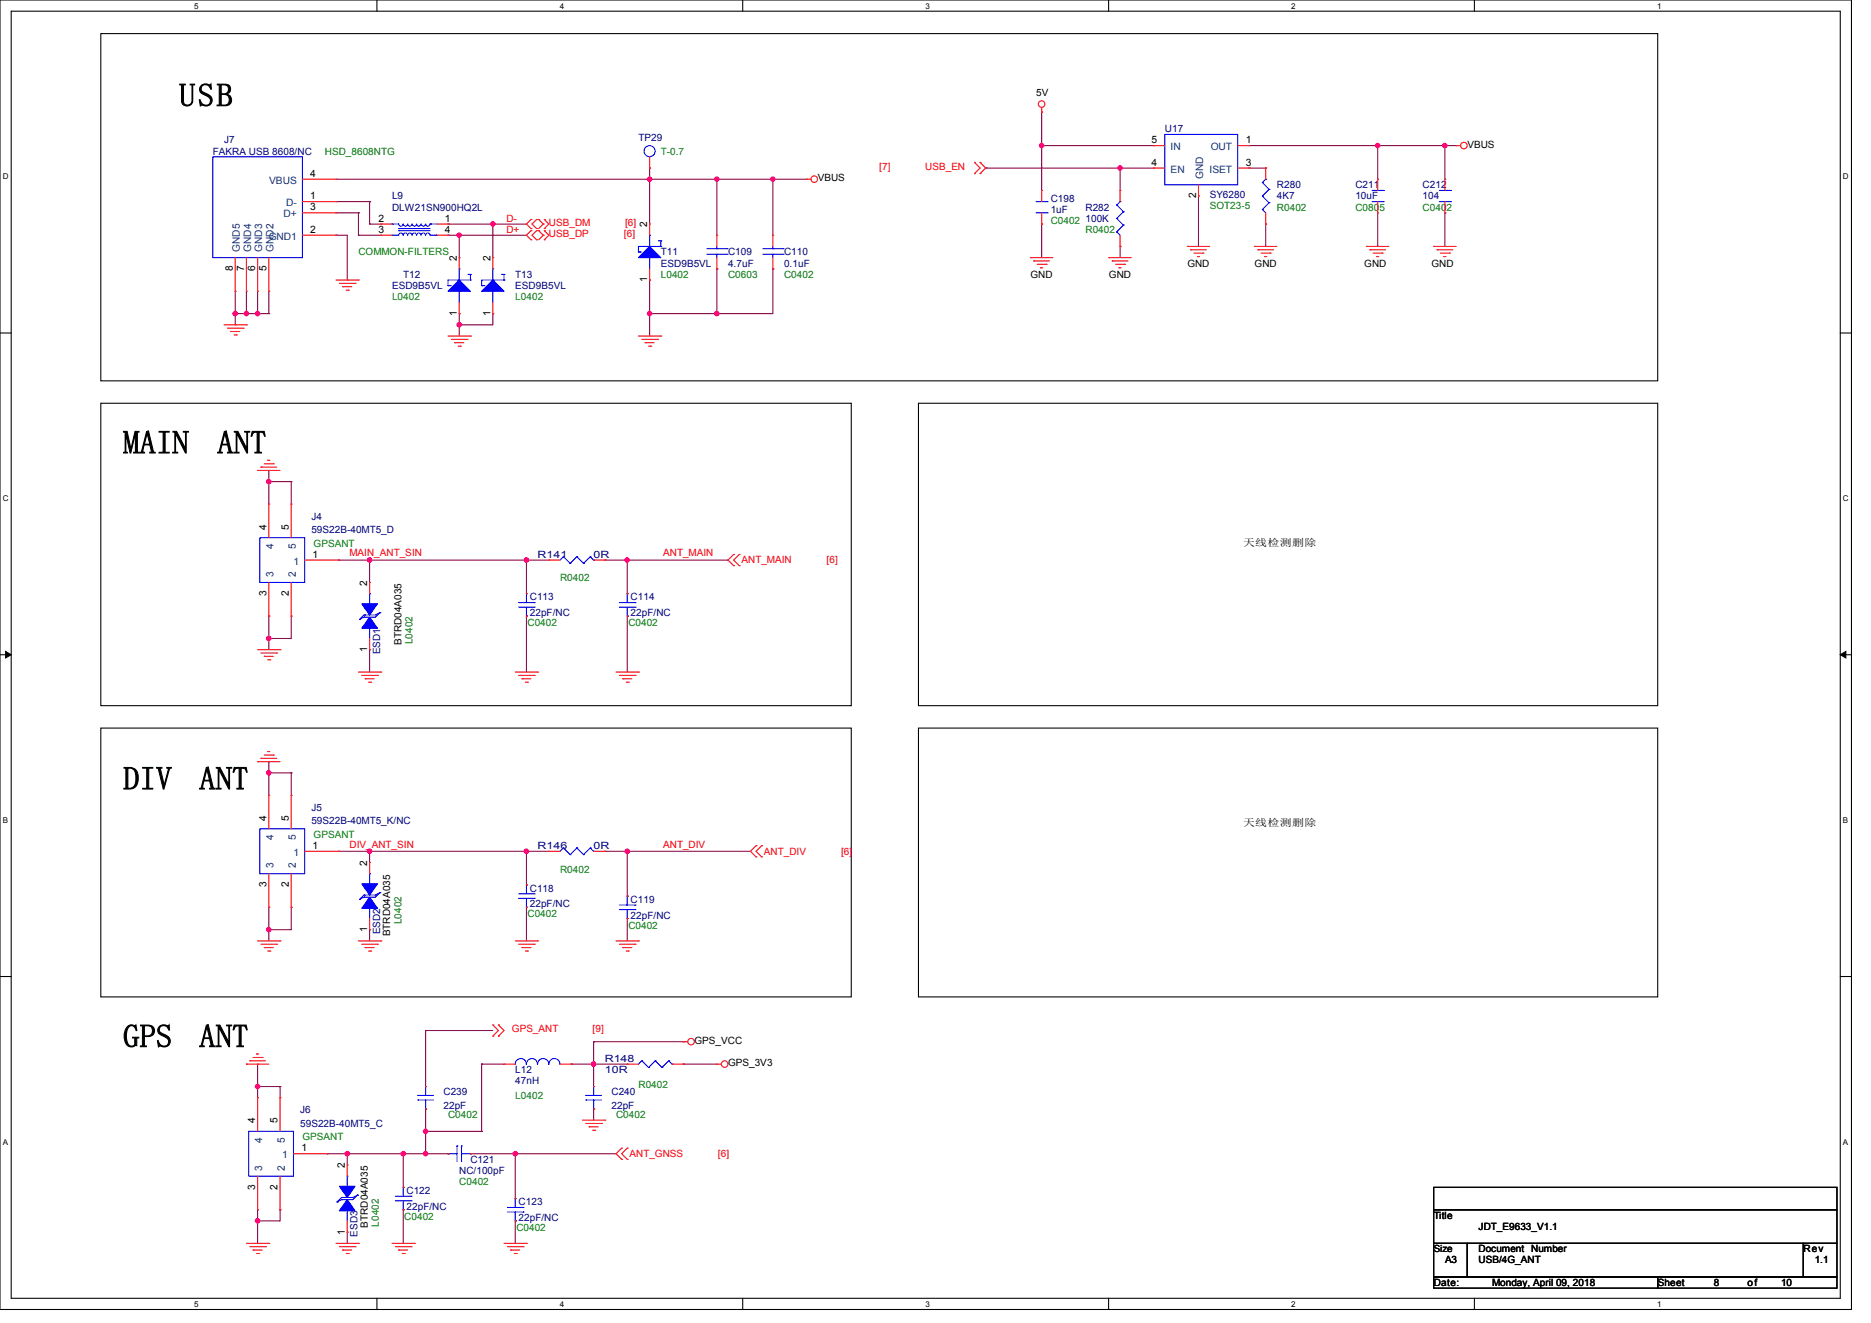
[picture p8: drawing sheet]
<svg xmlns="http://www.w3.org/2000/svg" width="297mm" height="210mm" viewBox="0 0 297 210" stroke-linecap="round" stroke-linejoin="round" font-family="sans-serif">
<path d="M0 0h293.9v207.9h-293.9zM1.8 1.8h290.3v204.3h-290.3z" fill="none" stroke="#000" stroke-width=".17"/>
<g fill="#fff">
<path d="M30.8 .2h.7v1.4h-.7z"/>
<path d="M30.8 206.3h.7v1.4h-.7z"/>
</g>
<path d="M59.8 0v1.8M59.8 206.1v1.8" fill="none" stroke="#000" stroke-width=".17"/>
<g fill="#fff">
<path d="M88.9 .2h.7v1.4h-.7z"/>
<path d="M88.9 206.3h.7v1.4h-.7z"/>
</g>
<path d="M117.9 0v1.8M117.9 206.1v1.8" fill="none" stroke="#000" stroke-width=".17"/>
<g fill="#fff">
<path d="M146.9 .2h.7v1.4h-.7z"/>
<path d="M146.9 206.3h.7v1.4h-.7z"/>
</g>
<path d="M176 0v1.8M176 206.1v1.8" fill="none" stroke="#000" stroke-width=".17"/>
<g fill="#fff">
<path d="M205 .2h.7v1.4h-.7z"/>
<path d="M205 206.3h.7v1.4h-.7z"/>
</g>
<path d="M234 0v1.8M234 206.1v1.8" fill="none" stroke="#000" stroke-width=".17"/>
<g fill="#fff">
<path d="M263.1 .2h.7v1.4h-.7z"/>
<path d="M263.1 206.3h.7v1.4h-.7z"/>
<path d="M.4 27.3h1v1.4h-1z"/>
<path d="M292.6 27.3h.9v1.4h-.9z"/>
<path d="M.4 78.4h1v1.4h-1z"/>
<path d="M292.6 78.4h.9v1.4h-.9z"/>
</g>
<path d="M0 52.9h1.8M292.1 52.9h1.8" fill="none" stroke="#000" stroke-width=".17"/>
<g fill="#fff">
<path d="M.4 129.5h.9v1.4h-.9z"/>
<path d="M292.6 129.5h.8v1.4h-.8z"/>
</g>
<path d="M0 103.9h1.8M292.1 103.9h1.8" fill="none" stroke="#000" stroke-width=".17"/>
<path d="M.9 103.4l.9 .5-.9 .5zM292.1 103.9l.9-.5v1z" fill="#000" stroke="#000" stroke-width=".16"/>
<g fill="#fff">
<path d="M.4 180.5h.9v1.4h-.9z"/>
<path d="M292.5 180.5h.9v1.4h-.9z"/>
</g>
<g fill="none" stroke="#000" stroke-width=".17">
<path d="M16 5.3h247.1v55.2h-247.1zM16 64h119.1v48h-119.1zM145.8 64h117.3v48h-117.3zM16 115.6h119.1v42.6h-119.1zM145.8 115.6h117.3v42.6h-117.3zM0 155h1.8M292.1 155h1.8M227.6 188.5h64v3.5h-64zM227.6 192h64v5.4h-64zM227.6 197.4h5.3v5.3h-5.3zM232.9 197.4h53.4v5.3h-53.4zM286.3 197.4h5.3v5.3h-5.3z"/>
<path d="M227.6 202.7h35.5v1.8h-35.5zM263.1 202.7h28.5v1.8h-28.5z"/>
</g>
<g fill="none" stroke="#800040" stroke-width=".17">
<path d="M165.4 17.8h.1M165.4 17.8v12.4M53.3 37.3h.1M53.3 37.3h1.8v7.1M53.3 28.4h74.7M53.3 32h5.4M53.3 33.8h3.6M56.9 37.3h.1M56.9 33.8h.1M56.9 37.3h3.6M56.9 33.8v3.5M58.7 32h.1"/>
<path d="M58.7 35.6h.1M58.7 35.6h1.8M58.7 32v3.6M71.1 35.6h.1M71.1 37.3h.1M71.1 37.3h12.5M71.1 35.6h12.5M72.9 37.3h.1M72.9 37.3v3.6M78.2 35.6h.1M78.2 35.6v5.3M103.1 28.4h.1"/>
<path d="M103.1 26.7h.1M103.1 26.7v8.9M113.8 28.4h.1M113.8 28.4v8.9M122.7 28.4h.1M122.7 28.4v8.9M156.5 26.7h.1M156.5 26.7h26.6M165.4 35.6h.1M165.4 23.1h.1M165.4 35.6v5.3M165.4 23.1h17.7"/>
<path d="M177.8 39.1h.1M177.8 26.7h.1M177.8 26.7v3.5M177.8 39.1v1.8M183.1 23.1h.1M190.2 31.1h.1M190.2 31.1v8M198.2 26.7h2.7M198.2 23.1h32.9M200.9 35.6h.1M200.9 26.7h.1M200.9 35.6v3.5"/>
<path d="M218.7 39.1h.1M218.7 23.1h.1M218.7 23.1v5.3M218.7 33.8v5.3M229.4 33.8h.1M229.4 23.1h.1M229.4 23.1v5.3M229.4 33.8v5.3M231.1 23.1h.1M37.3 49.8h.1M37.3 51.6h.1M37.3 49.8h5.4"/>
<path d="M37.3 46.2v5.4M39.1 49.8h.1M39.1 46.2v3.6M40.9 49.8h.1M40.9 46.2v3.6M42.7 49.8h.1M42.7 46.2v3.6M55.1 44.4h.1M72.9 49.8h.1M72.9 51.6h.1M72.9 49.8v3.5M78.2 49.8h.1"/>
<path d="M78.2 49.8v1.8h-5.3M103.1 44.4h.1M103.1 49.8h.1M103.1 44.4v8.9M113.8 42.7h.1M113.8 49.8h.1M113.8 42.7v7.1M122.7 42.7h.1M122.7 42.7v7.1h-19.6M42.7 74.7h.1M42.7 76.5h.1M42.7 74.7v5.3"/>
<path d="M42.7 76.5h3.5M46.2 76.5h.1M46.2 76.5v3.5M42.7 97.8h.1M42.7 97.8v5.3M46.2 97.8h.1M46.2 97.8v3.5h-3.5M53.7 88.9h.1M53.7 88.9h33.4M58.7 88.9h.1M58.7 88.9v3.6M83.6 97.8h.1"/>
<path d="M83.6 88.9h.1M83.6 88.9v5.3M83.6 97.8v8.9M96 88.9h.1M96 88.9h19.6M99.6 88.9h.1M99.6 97.8h.1M99.6 88.9v5.3M99.6 97.8v8.9M42.7 101.3h.1M58.7 103.1h.1M58.7 103.1v3.6"/>
<path d="M42.7 122.7h.1M42.7 120.9h.1M42.7 120.9v5.3M42.7 122.7h3.5M46.2 122.7h.1M46.2 122.7v3.5M53.7 135.1h.1M53.7 135.1h33.4M58.7 135.1h.1M58.7 135.1v1.8M83.6 135.1h.1M83.6 135.1v5.4"/>
<path d="M96 135.1h.1M96 135.1h23.1M99.6 135.1h.1M99.6 135.1v7.1M42.7 144h.1M42.7 147.6h.1M42.7 144v5.4M46.2 144h.1M46.2 144v3.6h-3.5M58.7 147.6h.1M58.7 147.6v1.8M83.6 144h.1"/>
<path d="M83.6 144v5.4M99.6 145.8h.1M99.6 145.8v3.6M40.9 172.5h.1M40.9 168.9h.1M40.9 168.9v5.3M40.9 172.5h3.5M44.4 172.5h.1M44.4 172.5v1.7M67.6 179.6h.1M67.6 163.6h.1M67.6 163.6v8.9"/>
<path d="M67.6 176v7.1M67.6 179.6h8.9M67.6 163.6h10.6M76.5 179.6h.1M76.5 168.9h.1M76.5 168.9h3.5M76.5 168.9v10.7M90.7 168.9h.1M90.7 168.9h8.9M94.2 176h.1M94.2 168.9h.1M94.2 165.4h.1"/>
<path d="M94.2 165.4v7.1M94.2 176v1.8M94.2 165.4h14.3M108.5 168.9h.1M108.5 165.4h.1M108.5 168.9h5.3M40.9 192h.1M40.9 193.8h.1M40.9 192v5.4M44.4 192h.1M44.4 192v1.8h-3.5M51.9 183.1h.1"/>
<path d="M51.9 183.1h19.2M55.1 183.1h.1M55.1 195.6h.1M55.1 183.1v1.8M55.1 195.6v1.8M64 183.1h.1M64 192h.1M64 183.1v5.4M64 192v5.4M67.6 183.1h.1M71.1 183.1h.1M74.7 183.1h.1"/>
<path d="M74.7 183.1h23.1M81.8 193.8h.1M81.8 183.1h.1M81.8 183.1v7.1M81.8 193.8v3.6"/>
</g>
<g fill="#f0f" stroke="#f0f" stroke-width=".17">
<circle cx="78.2" cy="35.5" r=".35"/>
<circle cx="113.8" cy="28.4" r=".35"/>
<circle cx="99.6" cy="88.9" r=".35"/>
<circle cx="42.7" cy="147.6" r=".35"/>
<circle cx="42.7" cy="122.7" r=".35"/>
<circle cx="42.7" cy="101.3" r=".35"/>
<circle cx="83.6" cy="135.1" r=".35"/>
<circle cx="58.7" cy="135.1" r=".35"/>
<circle cx="42.7" cy="76.4" r=".35"/>
<circle cx="83.6" cy="88.9" r=".35"/>
<circle cx="58.7" cy="88.9" r=".35"/>
<circle cx="99.6" cy="135.1" r=".35"/>
<circle cx="40.9" cy="193.8" r=".35"/>
<circle cx="40.9" cy="172.5" r=".35"/>
<circle cx="64" cy="183.1" r=".35"/>
<circle cx="55.1" cy="183.1" r=".35"/>
<circle cx="81.8" cy="183.1" r=".35"/>
<circle cx="94.2" cy="168.9" r=".35"/>
<circle cx="72.9" cy="37.3" r=".35"/>
<circle cx="72.9" cy="51.6" r=".35"/>
<circle cx="113.8" cy="49.8" r=".35"/>
<circle cx="103.1" cy="49.8" r=".35"/>
<circle cx="218.7" cy="23.1" r=".35"/>
<circle cx="229.4" cy="23.1" r=".35"/>
<circle cx="177.8" cy="26.7" r=".35"/>
<circle cx="39.1" cy="49.8" r=".35"/>
<circle cx="37.3" cy="49.8" r=".35"/>
<circle cx="165.3" cy="23.1" r=".35"/>
<circle cx="103.1" cy="28.4" r=".35"/>
<circle cx="40.9" cy="49.8" r=".35"/>
<circle cx="122.7" cy="28.4" r=".35"/>
<circle cx="67.6" cy="179.6" r=".35"/>
<circle cx="67.6" cy="183.1" r=".35"/>
</g>
<g fill="none" stroke="#f00" stroke-width=".17">
<path d="M165.4 17.8h.1M165.4 17.1v.7M48 28.4h5.3M48 37.3h5.3M48 32h5.3M48 33.8h5.3M53.3 32h.1M53.3 37.3h.1M53.3 33.8h.1M53.3 28.4h.1M60.5 35.6h.1M60.5 37.3h.1"/>
<path d="M60.5 37.3h1.7M60.5 35.6h1.7M69.3 37.3h1.8M69.3 35.6h1.8M71.1 37.3h.1M71.1 35.6h.1M84.3 36.6h.1M84.3 38.1h.1M84.3 34.8h.1M84.3 36.3h.1M84.3 36.6l-.7 .7 .7 .8M84.3 34.8l-.7 .8 .7 .7"/>
<path d="M85.2 36.6h.1M85.2 38.1h.1M85.2 34.8h.1M85.2 36.3h.1M85.2 36.6l-.7 .7 .7 .8M85.2 34.8l-.7 .8 .7 .7M85.5 36.6h.1M85.5 34.8h.1M85.5 36.6l.7 .7M85.5 34.8l.7 .8M86.2 37.3h.1M86.2 35.6h.1"/>
<path d="M86.2 35.6l-.7 .7M86.2 37.3l-.7 .8M86.4 38.1h.1M86.4 36.6h.1M86.4 36.3h.1M86.4 34.8h.1M86.4 36.6l.7 .7-.7 .8M86.4 34.8l.7 .8-.7 .7M103.1 26.7h.1M103.1 35.6h.1M103.1 24.9v1.8M103.1 35.6v1.7"/>
<path d="M113.8 37.3h.1M113.8 37.3v1.8M122.7 37.3h.1M122.7 37.3v1.8M128 28.4h.1M128 28.4h.7M154.7 25.8h.1M154.7 27.6h.1M154.7 25.8l.9 .9-.9 .9M155.6 27.6h.1M155.6 25.8h.1M155.6 25.8l.9 .9-.9 .9"/>
<path d="M165.4 35.6h.1M165.4 30.2h.1M165.4 30.2v1.8M165.4 33.8v1.8M177.8 39.1h.1M177.8 30.2h.1M177.8 30.2v1.8M177.8 37.3v1.8M183.1 26.7h.1M183.1 23.1h.1M183.1 23.1h1.8M183.1 26.7h1.8"/>
<path d="M188.5 39.1h.1M188.5 39.1h3.5M189 39.6h.1M189 39.6h2.5M190.2 31.1h.1M190.2 29.3v1.8M196.5 23.1h1.7M196.5 26.7h1.7M198.2 26.7h.1M198.2 23.1h.1M199.1 39.1h.1M199.1 39.1h3.6"/>
<path d="M199.7 39.6h.1M199.7 39.6h2.5M200.9 35.6h.1M200.9 26.7h.1M200.9 26.7v1.7M200.9 33.8v1.8M216.9 39.1h.1M216.9 39.1h3.6M217.4 39.6h.1M217.4 39.6h2.5M218.7 33.8h.1M218.7 28.4h.1"/>
<path d="M218.7 28.4v1.8M218.7 32v1.8M227.6 39.1h.1M227.6 39.1h3.5M228.1 39.6h.1M228.1 39.6h2.5M229.4 33.8h.1M229.4 28.4h.1M229.4 28.4v1.8M229.4 32v1.8M231.1 23.1h.1M231.1 23.1h.8"/>
<path d="M35.6 51.6h3.5M36.1 52.1h2.5M36.6 52.6h.1M36.6 52.6h1.5M37.2 53.2h.3M37.3 46.2h.1M37.3 40.9v5.3M37.5 53.2h.1M38.6 52.1h.1M39.1 51.6h.1M39.1 46.2h.1M39.1 40.9v5.3"/>
<path d="M40.9 46.2h.1M40.9 40.9v5.3M42.7 46.2h.1M42.7 40.9v5.3M53.3 44.4h3.6M53.9 45h2.5M54.4 45.5h.1M54.4 45.5h1.4M54.9 46.1h.4M55.3 46.1h.1M56.4 45h.1M56.9 44.4h.1"/>
<path d="M71.1 53.3h3.6M71.6 53.9h2.5M72.2 54.4h.1M72.2 54.4h1.4M72.7 54.9h.4M72.9 49.8h.1M72.9 40.9h.1M72.9 40.9v1.8M72.9 48v1.8M73.1 54.9h.1M74.1 53.9h.1M74.7 53.3h.1"/>
<path d="M78.2 49.8h.1M78.2 40.9h.1M78.2 40.9v1.8M78.2 48v1.8M101.3 53.3h3.6M101.9 53.9h2.5M102.4 54.4h.1M102.4 54.4h1.4M103 54.9h.3M103.1 44.4h.1M103.1 42.7v1.7M103.3 54.9h.1"/>
<path d="M104.4 53.9h.1M104.9 53.3h.1M113.8 42.7h.1M113.8 40.9v1.8M122.7 42.7h.1M122.7 40.9v1.8M163.6 40.9h.1M163.6 40.9h3.5M164.1 41.4h.1M164.1 41.4h2.5M164.6 42h1.5M165.2 42.5h.1"/>
<path d="M165.2 42.5h.3M166.1 42h.1M176 40.9h.1M176 40.9h3.6M176.6 41.4h.1M176.6 41.4h2.4M177.1 42h1.4M177.6 42.5h.1M177.6 42.5h.4M178.5 42h.1M189.5 40.2h1.5M190.1 40.7h.1"/>
<path d="M190.1 40.7h.3M191 40.2h.1M200.2 40.2h1.4M200.7 40.7h.1M200.7 40.7h.4M201.6 40.2h.1M218 40.2h1.4M218.5 40.7h.1M218.5 40.7h.4M219.4 40.2h.1M228.6 40.2h1.5M229.2 40.7h.1"/>
<path d="M229.2 40.7h.3M230.1 40.2h.1M40.9 74.7h.1M40.9 74.7h3.5M41.4 74.1h.1M41.4 74.1h2.5M42 73.6h1.4M42.5 73.1h.1M42.5 73.1h.3M43.4 73.6h.1M42.7 97.8h.1M42.7 80h.1"/>
<path d="M42.7 80v5.3M42.7 92.5v5.3M46.2 97.8h.1M46.2 80h.1M46.2 80v5.3M46.2 92.5v5.3M48.4 88.9h5.3M53.7 88.9h.1M58.7 92.5h.1M58.7 92.5v1.7M83.6 97.8h.1M83.6 94.2h.1"/>
<path d="M87.1 88.9h.1M87.1 88.9h1.8M94.2 88.9h1.8M96 88.9h.1M99.6 97.8h.1M99.6 94.2h.1M116.5 88h.1M116.5 89.8h.1M116.5 88l-.9 .9 .9 .9M117.3 89.8h.1M117.3 88h.1M117.3 88l-.8 .9 .8 .9"/>
<path d="M40.9 103.1h3.5M41.4 103.7h2.5M42 104.2h.1M42 104.2h1.4M42 119.8h1.4M42.5 119.3h.1M42.5 104.7h.3M42.5 119.3h.3M42.8 104.7h.1M43.4 119.8h.1M43.9 103.7h.1M44.4 103.1h.1"/>
<path d="M56.9 106.7h3.6M57.4 107.2h2.5M58 107.7h.1M58 107.7h1.4M58.5 108.3h.3M58.7 103.1h.1M58.7 101.3v1.8M58.8 108.3h.1M59.9 107.2h.1M60.5 106.7h.1M81.8 106.7h3.5M82.3 107.2h2.5"/>
<path d="M82.8 107.7h.1M82.8 107.7h1.5M83.4 108.3h.3M83.7 108.3h.1M84.8 107.2h.1M85.3 106.7h.1M97.8 106.7h3.5M98.3 107.2h2.5M98.8 107.7h.1M98.8 107.7h1.5M99.4 108.3h.3M99.7 108.3h.1"/>
<path d="M100.8 107.2h.1M101.3 106.7h.1M40.9 120.9h.1M40.9 120.9h3.5M41.4 120.4h.1M41.4 120.4h2.5M42.7 126.2h.1M42.7 126.2v5.4M42.7 138.7v5.3M46.2 126.2h.1M46.2 126.2v5.4M46.2 138.7v5.3"/>
<path d="M48.4 135.1h5.3M53.7 135.1h.1M58.7 136.9h.1M58.7 136.9v1.8M87.1 135.1h.1M87.1 135.1h1.8M94.2 135.1h1.8M96 135.1h.1M120 134.2h.1M120 136h.1M120 134.2l-.9 .9 .9 .9M120.9 136h.1"/>
<path d="M120.9 134.2h.1M120.9 134.2l-.9 .9 .9 .9M40.9 149.4h3.5M41.4 149.9h2.5M42 150.4h.1M42 150.4h1.4M42.5 151h.3M42.7 144h.1M42.8 151h.1M43.9 149.9h.1M44.4 149.4h.1M46.2 144h.1"/>
<path d="M56.9 149.4h3.6M57.4 149.9h2.5M58 150.4h.1M58 150.4h1.4M58.5 151h.3M58.7 147.6h.1M58.7 145.8v1.8M58.8 151h.1M59.9 149.9h.1M60.5 149.4h.1M81.8 149.4h3.5M82.3 149.9h2.5"/>
<path d="M82.8 150.4h.1M82.8 150.4h1.5M83.4 151h.3M83.6 144h.1M83.6 140.5h.1M83.7 151h.1M84.8 149.9h.1M85.3 149.4h.1M97.8 149.4h3.5M98.3 149.9h2.5M98.8 150.4h.1M98.8 150.4h1.5"/>
<path d="M99.4 151h.3M99.6 145.8h.1M99.6 142.2h.1M99.7 151h.1M100.8 149.9h.1M101.3 149.4h.1M39.1 168.9h.1M39.1 168.9h3.6M39.6 168.4h.1M39.6 168.4h2.5M40.2 167.9h1.4M40.7 167.3h.1"/>
<path d="M40.7 167.3h.4M40.9 174.2h.1M40.9 174.2v5.4M41.6 167.9h.1M44.4 174.2h.1M44.4 174.2v5.4M67.6 172.5h.1M67.6 176h.1M78.2 164.5h.1M78.2 162.7h.1M78.2 162.7l.9 .9-.9 .9M79.1 164.5h.1"/>
<path d="M79.1 162.7h.1M79.1 162.7l.9 .9-.9 .9M80 168.9h.1M80 168.9h1.8M88.9 168.9h1.8M90.7 168.9h.1M92.5 177.8h3.5M93 178.3h2.5M93.5 178.9h.1M93.5 178.9h1.5M94.1 179.4h.3M94.2 172.5h.1"/>
<path d="M94.2 176h.1M94.4 179.4h.1M95.5 178.3h.1M96 177.8h.1M99.6 168.9h.1M99.6 168.9h1.7M106.7 168.9h1.8M108.5 165.4h.1M108.5 168.9h.1M108.5 165.4h.7M113.8 168.9h.1M113.8 168.9h.7"/>
<path d="M39.1 197.4h3.6M39.6 197.9h2.5M40.2 198.4h.1M40.2 198.4h1.4M40.7 199h.4M40.9 192h.1M40.9 186.7v5.3M41.1 199h.1M42.1 197.9h.1M42.7 197.4h.1M44.4 192h.1M44.4 186.7v5.3"/>
<path d="M46.6 183.1h5.3M51.9 183.1h.1M53.3 197.4h3.6M53.9 197.9h2.5M54.4 198.4h.1M54.4 198.4h1.4M54.9 199h.4M55.1 195.6h.1M55.1 184.9h.1M55.1 184.9v1.8M55.1 193.8v1.8M55.3 199h.1"/>
<path d="M56.4 197.9h.1M56.9 197.4h.1M62.2 197.4h3.6M62.8 197.9h2.5M63.3 198.4h.1M63.3 198.4h1.4M63.8 199h.4M64 192h.1M64 188.5h.1M64.2 199h.1M65.3 197.9h.1M65.8 197.4h.1"/>
<path d="M71.1 183.1h.1M74.7 183.1h.1M80 197.4h3.6M80.5 197.9h2.5M81.1 198.4h.1M81.1 198.4h1.4M81.6 199h.4M81.8 193.8h.1M81.8 190.2h.1M82 199h.1M83 197.9h.1M83.6 197.4h.1"/>
<path d="M98.7 182.2h.1M98.7 184h.1M98.7 182.2l-.9 .9 .9 .9M99.6 184h.1M99.6 182.2h.1M99.6 182.2l-.9 .9 .9 .9"/>
<circle cx="165.3" cy="16.5" r=".52"/>
<circle cx="129.3" cy="28.4" r=".52"/>
<circle cx="232.4" cy="23.1" r=".52"/>
<circle cx="109.7" cy="165.3" r=".52"/>
<circle cx="115" cy="168.9" r=".52"/>
</g>
<g fill="none" stroke="#00f" stroke-width=".17">
<path d="M33.8 24.9h14.2v16h-14.2zM62.2 35.6h1.1a.35 .35 0 0 0 .3 .3 .35 .35 0 0 0 .4-.3M62.2 37.3h1.1a.35 .35 0 0 1 .3-.3 .35 .35 0 0 1 .4 .3M62.2 35.6h.1M62.2 37.3h.1M63.3 36.3h.1M63.3 36.6h.1M63.3 36.3h5M63.3 36.6h5M64 35.6a.36 .36 0 0 0 .4 .3 .36 .36 0 0 0 .3-.3 .34 .34 0 0 0 .4 .3 .34 .34 0 0 0 .3-.3M64 37.3a.36 .36 0 0 1 .4-.3 .36 .36 0 0 1 .3 .3 .34 .34 0 0 1 .4-.3 .34 .34 0 0 1 .3 .3M65.4 35.6a.35 .35 0 0 0 .4 .3 .35 .35 0 0 0 .3-.3"/>
<path d="M65.4 37.3a.35 .35 0 0 1 .4-.3 .35 .35 0 0 1 .3 .3M66.1 35.6a.35 .35 0 0 0 .4 .3 .35 .35 0 0 0 .3-.3 .35 .35 0 0 0 .4 .3 .35 .35 0 0 0 .3-.3M66.1 37.3a.35 .35 0 0 1 .4-.3 .35 .35 0 0 1 .3 .3 .35 .35 0 0 1 .4-.3 .35 .35 0 0 1 .3 .3M67.6 35.6a.35 .35 0 0 0 .3 .3 .35 .35 0 0 0 .4-.3M67.6 37.3a.35 .35 0 0 1 .3-.3 .35 .35 0 0 1 .4 .3M68.3 35.6h.1M68.3 35.6h1M68.3 37.3h1M69.2 37.3h.1M103.1 37.3h.1M103.1 37.3v1.8M104.5 38.2h.1"/>
<path d="M104.5 38.2h.4M104.9 39.1h.1M104.9 38.2h.1M104.9 39.1h-3.6v.9M104.9 38.2v.9M112.2 39.5h3.2M113.8 39.5h.1M113.8 39.1v.4M115.4 39.5h.1M121.1 39.5h3.2M122.7 39.5h.1M122.7 39.1v.4"/>
<path d="M124.3 39.5h.1M164.5 33.8h1.7M164.5 32h1.7M166.2 33.8h.1M166.2 32h.1M177.3 36.8h.1M177.3 34.7h.1M177.3 32.5h.1M177.3 36.8l.5 .5M177.3 34.7l1 1M177.3 32.5l1 1.1M177.8 32h.1"/>
<path d="M177.8 32l-.5 .5M178.3 35.7h.1M178.3 33.6h.1M178.3 35.7l-1 1.1M178.3 33.6l-1 1.1M184.9 21.3h11.6v8h-11.6zM200.4 33.3h.1M200.4 31.1h.1M200.4 29h.1M200.4 33.3l.5 .5M200.4 31.1l1 1.1M200.4 29l1 1.1"/>
<path d="M200.9 28.4h.1M200.9 28.4l-.5 .6M201.4 32.2h.1M201.4 30.1h.1M201.4 32.2l-1 1.1M201.4 30.1l-1 1M217.8 32h1.8M217.8 30.2h1.8M219.6 32h.1M219.6 30.2h.1M228.5 32h1.8M228.5 30.2h1.8"/>
<path d="M230.3 32h.1M230.3 30.2h.1M71.1 45.3h.1M71.1 45.3h.4M71.5 45.3h.1M72.9 46.2h.1M72.9 42.7h.1M72.9 42.7v1.7M72.9 46.2v1.8M74.3 43.6h.1M74.3 43.6h.4M74.7 44.4h.1"/>
<path d="M74.7 43.6h.1M74.7 44.4h-3.6v.9M74.7 43.6v.8M76.5 45.3h.1M76.5 45.3h.3M76.8 45.3h.1M78.2 46.2h.1M78.2 42.7h.1M78.2 42.7v1.7M78.2 46.2v1.8M79.7 43.6h.1M79.7 43.6h.3"/>
<path d="M80 44.4h.1M80 43.6h.1M80 44.4h-3.5v.9M80 43.6v.8M101.3 40h.1M101.3 40h.4M101.7 40h.1M103.1 40.9h.1M103.1 40.9v1.8M112.2 40.4h3.2M113.8 40.4h.1M113.8 40.4v.5"/>
<path d="M115.4 40.4h.1M121.1 40.4h3.2M122.7 40.4h.1M122.7 40.4v.5M124.3 40.4h.1M41.3 85.3h7.1v7.2h-7.1zM57.1 98.3h.1M57.8 97.6h.1M57.8 98h.1M57.8 97.6l-.7 .7M57.8 98l-.7 .3M58.7 99.6h.1"/>
<path d="M58.7 94.2h.1M58.7 94.2v1.8M58.7 99.6v1.7M60.3 97.3h.1M60.3 97.3l-.7 .3h-1.8M60.3 97.3l-.7 .7h-1.8M82.3 95.7h2.5M82.3 96.4h2.5M83.6 97.8h.1M83.6 94.2h.1M83.6 94.2v1.5M83.6 96.4v1.4"/>
<path d="M84.8 95.7h.1M84.8 96.4h.1M89.4 88.4h.1M89.4 88.4l-.5 .5M89.4 88.4l1.1 1M90.5 89.4h.1M91.6 88.4h.1M91.6 88.4l-1.1 1M91.6 88.4l1 1M92.6 89.4h.1M93.7 88.4h.1M93.7 88.4l-1.1 1"/>
<path d="M93.7 88.4l.5 .5M94.2 88.9h.1M98.3 95.7h2.5M98.3 96.4h2.5M99.6 97.8h.1M99.6 94.2h.1M99.6 94.2v1.5M99.6 96.4v1.4M100.8 95.7h.1M100.8 96.4h.1M41.3 131.6h7.1v7.1h-7.1zM58.7 138.7h.1"/>
<path d="M58.7 138.7v1.8M89.4 134.6h.1M89.4 134.6l-.5 .5M89.4 134.6l1.1 1.1M90.5 135.7h.1M91.6 134.6h.1M91.6 134.6l-1.1 1.1M91.6 134.6l1 1.1M92.6 135.7h.1M93.7 134.6h.1M93.7 134.6l-1.1 1.1M93.7 134.6l.5 .5"/>
<path d="M94.2 135.1h.1M57.1 142.8h.1M57.8 142.1h.1M57.8 142.4h.1M57.8 142.1l-.7 .7M57.8 142.4l-.7 .4M58.7 144h.1M58.7 144v1.8M60.3 141.7h.1M60.3 141.7l-.7 .4h-1.8M60.3 141.7l-.7 .7h-1.8M82.3 141.9h2.5"/>
<path d="M82.3 142.6h2.5M83.6 144h.1M83.6 140.5h.1M83.6 140.5v1.4M83.6 142.6v1.4M84.8 141.9h.1M84.8 142.6h.1M98.3 143.7h2.5M98.3 144.4h2.5M99.6 145.8h.1M99.6 142.2h.1M99.6 142.2v1.5"/>
<path d="M99.6 144.4v1.4M100.8 143.7h.1M100.8 144.4h.1M39.5 179.6h7.1v7.1h-7.1zM66.3 174.6h.1M66.3 173.9h.1M66.3 174.6h2.5M66.3 173.9h2.5M67.6 172.5h.1M67.6 176h.1M67.6 172.5v1.4M67.6 174.6v1.4"/>
<path d="M81.8 168.9a.88 .88 0 0 1 .9-.9 .88 .88 0 0 1 .8 .9M83.6 168.9a.88 .88 0 0 1 .9-.9 .88 .88 0 0 1 .8 .9M85.3 168.9a.88 .88 0 0 1 .9-.9 .88 .88 0 0 1 .9 .9 .88 .88 0 0 1 .9-.9 .88 .88 0 0 1 .9 .9M93 174.6h.1M93 173.9h.1M93 174.6h2.5M93 173.9h2.5M94.2 172.5h.1M94.2 176h.1M94.2 172.5v1.4M94.2 174.6v1.4M101.9 168.4h.1"/>
<path d="M101.9 168.4l-.6 .5M101.9 168.4l1.1 1M103 169.4h.1M104 168.4h.1M104 168.4l-1 1M104 168.4l1.1 1M105.1 169.4h.1M106.2 168.4h.1M106.2 168.4l-1.1 1M106.2 168.4l.5 .5M106.7 168.9h.1M53.5 190.8h.1"/>
<path d="M54.2 190.1h.1M54.2 190.4h.1M54.2 190.1l-.7 .7M54.2 190.4l-.7 .4M55.1 192h.1M55.1 186.7h.1M55.1 186.7v1.8M55.1 192v1.8M56.7 189.7h.1M56.7 189.7l-.7 .4h-1.8M56.7 189.7l-.7 .7h-1.8M62.8 189.9h2.5"/>
<path d="M62.8 190.6h2.5M64 192h.1M64 188.5h.1M64 188.5v1.4M64 190.6v1.4M65.3 189.9h.1M65.3 190.6h.1M71.1 183.1h.1M71.1 183.1h1.4M72.5 181.9h.1M72.5 181.9v2.5M73.3 181.9h.1"/>
<path d="M73.3 181.9v2.5M73.3 183.1h1.4M74.7 183.1h.1M80.5 191.7h2.5M80.5 192.4h2.5M81.8 193.8h.1M81.8 190.2h.1M81.8 190.2v1.5M81.8 192.4v1.4M83 191.7h.1M83 192.4h.1"/>
<circle cx="103.1" cy="24" r=".88"/>
</g>
<g fill="#00f" stroke="#00f" stroke-width=".17">
<path d="M103.1 39.1l1.8 1.8h-3.6z"/>
<path d="M78.2 44.4l1.8 1.8h-3.5z"/>
<path d="M72.9 44.4l1.8 1.8h-3.6z"/>
<path d="M58.7 98l1.2 1.7h-2.5z" fill-rule="evenodd"/>
<path d="M57.4 95.8h2.5l-1.2 1.8z" fill-rule="evenodd"/>
<path d="M58.7 142.4l1.2 1.8h-2.5z" fill-rule="evenodd"/>
<path d="M57.4 140.3h2.5l-1.2 1.8z" fill-rule="evenodd"/>
<path d="M55.1 190.4l1.3 1.8h-2.5z" fill-rule="evenodd"/>
<path d="M53.9 188.3h2.5l-1.3 1.8z" fill-rule="evenodd"/>
</g>
<g font-size="5.1">
<text x="28.4" y="16.9">USB</text>
<text x="19.6" y="72">MAIN</text>
<text x="34.5" y="72">ANT</text>
<text x="19.6" y="125.3">DIV</text>
<text x="31.6" y="125.3">ANT</text>
<text x="19.6" y="166.2">GPS</text>
<text x="31.6" y="166.2">ANT</text>
</g>
<g font-size="1.6">
<text x="164.5" y="15.3">5V</text>
<text x="182.8" y="22.7">5</text>
<text x="197.7" y="22.7">1</text>
<text x="232.9" y="23.5">VBUS</text>
<text x="49.3" y="28.1">4</text>
<text x="129.8" y="28.8">VBUS</text>
<text x="182.8" y="26.3">4</text>
<text x="197.7" y="26.3">3</text>
<text x="49.3" y="31.6">1</text>
<text x="49.3" y="33.4">3</text>
<text x="60.1" y="35.2">2</text>
<text x="70.6" y="35.2">1</text>
<text x="189.9" y="31.5" transform="rotate(-90 189.9 31.5)">2</text>
<text x="49.3" y="37">2</text>
<text x="60.1" y="37">3</text>
<text x="70.6" y="37">4</text>
<text x="72.5" y="41.4" transform="rotate(-90 72.5 41.4)">2</text>
<text x="77.9" y="41.4" transform="rotate(-90 77.9 41.4)">2</text>
<text x="102.8" y="36.1" transform="rotate(-90 102.8 36.1)">2</text>
<text x="37" y="43.1" transform="rotate(-90 37 43.1)">8</text>
<text x="38.7" y="43.1" transform="rotate(-90 38.7 43.1)">7</text>
<text x="40.5" y="43.1" transform="rotate(-90 40.5 43.1)">6</text>
<text x="42.3" y="43.1" transform="rotate(-90 42.3 43.1)">5</text>
<text x="102.8" y="44.8" transform="rotate(-90 102.8 44.8)">1</text>
<text x="163.6" y="44.1">GND</text>
<text x="176" y="44.1">GND</text>
<text x="188.5" y="42.3">GND</text>
<text x="199.2" y="42.3">GND</text>
<text x="216.6" y="42.3">GND</text>
<text x="227.2" y="42.3">GND</text>
<text x="72.5" y="50.2" transform="rotate(-90 72.5 50.2)">1</text>
<text x="77.9" y="50.2" transform="rotate(-90 77.9 50.2)">1</text>
<text x="42.3" y="84.1" transform="rotate(-90 42.3 84.1)">4</text>
<text x="45.9" y="84.1" transform="rotate(-90 45.9 84.1)">5</text>
<text x="49.6" y="88.5">1</text>
<text x="197.4" y="86.6">天线检测删除</text>
<text x="42.3" y="94.6" transform="rotate(-90 42.3 94.6)">3</text>
<text x="45.9" y="94.6" transform="rotate(-90 45.9 94.6)">2</text>
<text x="58.3" y="93" transform="rotate(-90 58.3 93)">2</text>
<text x="58.3" y="103.5" transform="rotate(-90 58.3 103.5)">1</text>
<text x="63.7" y="102.4" transform="rotate(-90 63.7 102.4)">BTRD04A035</text>
<text x="42.3" y="130.3" transform="rotate(-90 42.3 130.3)">4</text>
<text x="45.9" y="130.3" transform="rotate(-90 45.9 130.3)">5</text>
<text x="197.4" y="131">天线检测删除</text>
<text x="49.6" y="134.7">1</text>
<text x="58.3" y="137.4" transform="rotate(-90 58.3 137.4)">2</text>
<text x="42.3" y="140.8" transform="rotate(-90 42.3 140.8)">3</text>
<text x="45.9" y="140.8" transform="rotate(-90 45.9 140.8)">2</text>
<text x="58.3" y="148" transform="rotate(-90 58.3 148)">1</text>
<text x="61.9" y="148.6" transform="rotate(-90 61.9 148.6)">BTRD04A035</text>
<text x="110.2" y="165.7">GPS_VCC</text>
<text x="115.6" y="169.3">GPS_3V3</text>
<text x="40.5" y="178.3" transform="rotate(-90 40.5 178.3)">4</text>
<text x="44.1" y="178.3" transform="rotate(-90 44.1 178.3)">5</text>
<text x="47.8" y="182.8">1</text>
<text x="54.7" y="185.4" transform="rotate(-90 54.7 185.4)">2</text>
<text x="40.5" y="188.8" transform="rotate(-90 40.5 188.8)">3</text>
<text x="44.1" y="188.8" transform="rotate(-90 44.1 188.8)">2</text>
<text x="54.7" y="196" transform="rotate(-90 54.7 196)">1</text>
<text x="58.4" y="194.9" transform="rotate(-90 58.4 194.9)">BTRD04A035</text>
<text x="227.6" y="193.4">Title</text>
<text x="234.7" y="195.2">JDT_E9633_V1.1</text>
<text x="227.6" y="198.8">Size</text>
<text x="229.4" y="200.6">A3</text>
<text x="234.7" y="198.8">Document Number</text>
<text x="234.7" y="200.6">USB/4G_ANT</text>
<text x="286.3" y="198.8">Rev</text>
<text x="288.1" y="200.6">1.1</text>
<text x="227.6" y="204.1">Date:</text>
<text x="236.9" y="204.1">Monday, April 09, 2018</text>
<text x="263.1" y="204.1">Sheet</text>
<text x="272.1" y="204.1">8</text>
<text x="277.4" y="204.1">of</text>
<text x="282.7" y="204.1">10</text>
</g>
<g font-size="1.6" fill="#000080">
<text x="35.6" y="22.8">J7</text>
<text x="101.4" y="22.4">TP29</text>
<text x="184.9" y="21">U17</text>
<text x="33.8" y="24.5">FAKRA USB 8608/NC</text>
<text x="202.7" y="29.9">R280</text>
<text x="215.2" y="29.9">C211</text>
<text x="225.8" y="29.9">C212</text>
<text x="62.2" y="33.4">DLW21SN900HQ2L</text>
<text x="62.2" y="31.6">L9</text>
<text x="166.8" y="32">C198</text>
<text x="166.8" y="33.8">1uF</text>
<text x="172.3" y="33.4">R282</text>
<text x="172.3" y="35.2">100K</text>
<text x="192" y="31.5">SY6280</text>
<text x="202.7" y="31.6">4K7</text>
<text x="215.2" y="31.6">10uF</text>
<text x="225.8" y="31.6">104</text>
<text x="104.9" y="40.5">T11</text>
<text x="115.6" y="40.5">C109</text>
<text x="124.5" y="40.5">C110</text>
<text x="62.2" y="45.9">ESD9B5VL</text>
<text x="64" y="44.1">T12</text>
<text x="81.8" y="44.1">T13</text>
<text x="81.8" y="45.9">ESD9B5VL</text>
<text x="104.9" y="42.3">ESD9B5VL</text>
<text x="115.6" y="42.3">4.7uF</text>
<text x="124.5" y="42.3">0.1uF</text>
<text x="49.4" y="82.5">J4</text>
<text x="49.4" y="84.6">59S22B-40MT5_D</text>
<text x="85.3" y="88.5">R141</text>
<text x="94.2" y="88.5">0R</text>
<text x="84.1" y="95.3">C113</text>
<text x="100.1" y="95.3">C114</text>
<text x="84.1" y="97.8">22pF/NC</text>
<text x="100.1" y="97.8">22pF/NC</text>
<text x="60.3" y="103.8" transform="rotate(-90 60.3 103.8)">ESD1</text>
<text x="49.4" y="130.9">59S22B-40MT5_K/NC</text>
<text x="49.4" y="128.7">J5</text>
<text x="85.3" y="134.8">R146</text>
<text x="94.2" y="134.8">0R</text>
<text x="84.1" y="141.5">C118</text>
<text x="100.1" y="143.3">C119</text>
<text x="60.3" y="148.3" transform="rotate(-90 60.3 148.3)">ESD2</text>
<text x="84.1" y="144">22pF/NC</text>
<text x="100.1" y="145.8">22pF/NC</text>
<text x="70.4" y="173.9">C239</text>
<text x="81.8" y="170.3">L12</text>
<text x="81.8" y="172.1">47nH</text>
<text x="96" y="168.6">R148</text>
<text x="96" y="170.3">10R</text>
<text x="97.1" y="173.9">C240</text>
<text x="47.6" y="178.9">59S22B-40MT5_C</text>
<text x="47.6" y="176.7">J6</text>
<text x="70.4" y="176">22pF</text>
<text x="97.1" y="176">22pF</text>
<text x="74.7" y="184.6">C121</text>
<text x="64.5" y="189.5">C122</text>
<text x="72.9" y="186.3">NC/100pF</text>
<text x="82.3" y="191.3">C123</text>
<text x="56.8" y="196.3" transform="rotate(-90 56.8 196.3)">ESD3</text>
<text x="64.5" y="192">22pF/NC</text>
<text x="82.3" y="193.8">22pF/NC</text>
</g>
<g font-size="1.6" fill="#004080">
<text x="185.8" y="23.8">IN</text>
<text x="192.2" y="23.8">OUT</text>
<text x="42.7" y="29.2">VBUS</text>
<text x="185.8" y="27.4">EN</text>
<text x="191" y="28.4" transform="rotate(-90 191 28.4)">GND</text>
<text x="192" y="27.4">ISET</text>
<text x="45" y="34.5">D+</text>
<text x="45.4" y="32.7">D-</text>
<text x="38.1" y="40" transform="rotate(-90 38.1 40)">GND5</text>
<text x="39.9" y="40" transform="rotate(-90 39.9 40)">GND4</text>
<text x="41.6" y="40" transform="rotate(-90 41.6 40)">GND3</text>
<text x="42.7" y="38.1">GND1</text>
<text x="43.4" y="40" transform="rotate(-90 43.4 40)">GND2</text>
<text x="43.4" y="87.1" transform="rotate(-90 43.4 87.1)">4</text>
<text x="46.6" y="89.6">1</text>
<text x="47" y="87.1" transform="rotate(-90 47 87.1)">5</text>
<text x="43.4" y="91.6" transform="rotate(-90 43.4 91.6)">3</text>
<text x="47" y="91.6" transform="rotate(-90 47 91.6)">2</text>
<text x="43.4" y="137.8" transform="rotate(-90 43.4 137.8)">3</text>
<text x="43.4" y="133.4" transform="rotate(-90 43.4 133.4)">4</text>
<text x="46.6" y="135.8">1</text>
<text x="47" y="137.8" transform="rotate(-90 47 137.8)">2</text>
<text x="47" y="133.4" transform="rotate(-90 47 133.4)">5</text>
<text x="41.6" y="185.8" transform="rotate(-90 41.6 185.8)">3</text>
<text x="41.6" y="181.4" transform="rotate(-90 41.6 181.4)">4</text>
<text x="44.8" y="183.9">1</text>
<text x="45.2" y="185.8" transform="rotate(-90 45.2 185.8)">2</text>
<text x="45.2" y="181.4" transform="rotate(-90 45.2 181.4)">5</text>
</g>
<g font-size="1.6" fill="#008000">
<text x="51.6" y="24.5">HSD_8608NTG</text>
<text x="104.9" y="24.5">T-0.7</text>
<text x="166.8" y="35.6">C0402</text>
<text x="192" y="33.3">SOT23-5</text>
<text x="202.7" y="33.4">R0402</text>
<text x="215.2" y="33.4">C0805</text>
<text x="225.8" y="33.4">C0402</text>
<text x="56.9" y="40.5">COMMON-FILTERS</text>
<text x="172.3" y="37">R0402</text>
<text x="62.2" y="47.6">L0402</text>
<text x="81.8" y="47.6">L0402</text>
<text x="104.9" y="44.1">L0402</text>
<text x="115.6" y="44.1">C0603</text>
<text x="124.5" y="44.1">C0402</text>
<text x="49.8" y="86.8">GPSANT</text>
<text x="88.9" y="92.3">R0402</text>
<text x="83.7" y="99.4">C0402</text>
<text x="99.7" y="99.4">C0402</text>
<text x="65.5" y="102.2" transform="rotate(-90 65.5 102.2)">L0402</text>
<text x="49.8" y="133">GPSANT</text>
<text x="88.9" y="138.5">R0402</text>
<text x="63.7" y="146.7" transform="rotate(-90 63.7 146.7)">L0402</text>
<text x="83.7" y="145.6">C0402</text>
<text x="99.7" y="147.4">C0402</text>
<text x="101.4" y="172.6">R0402</text>
<text x="71.1" y="177.4">C0402</text>
<text x="81.8" y="174.4">L0402</text>
<text x="97.8" y="177.4">C0402</text>
<text x="48" y="181">GPSANT</text>
<text x="72.9" y="188.1">C0402</text>
<text x="60.2" y="194.7" transform="rotate(-90 60.2 194.7)">L0402</text>
<text x="64.2" y="193.6">C0402</text>
<text x="82" y="195.4">C0402</text>
</g>
<g font-size="1.6" fill="#f00">
<text x="139.6" y="27">[7]</text>
<text x="146.9" y="27">USB_EN</text>
<text x="80.4" y="35.2">D-</text>
<text x="87.1" y="35.9">USB_DM</text>
<text x="99.2" y="35.9">[6]</text>
<text x="80.4" y="37">D+</text>
<text x="87.1" y="37.7">USB_DP</text>
<text x="99" y="37.7">[6]</text>
<text x="55.5" y="88.3">MAIN_ANT_SIN</text>
<text x="105.3" y="88.3">ANT_MAIN</text>
<text x="117.7" y="89.4">ANT_MAIN</text>
<text x="131.2" y="89.4">[6]</text>
<text x="55.5" y="134.6">DIV_ANT_SIN</text>
<text x="105.3" y="134.6">ANT_DIV</text>
<text x="121.3" y="135.7">ANT_DIV</text>
<text x="133.5" y="135.7">[6]</text>
<text x="81.3" y="163.7">GPS_ANT</text>
<text x="94.1" y="163.7">[9]</text>
<text x="99.9" y="183.7">ANT_GNSS</text>
<text x="114" y="183.7">[6]</text>
</g>
<g font-size="1.3">
<text x="30.8" y="1.4">5</text>
<text x="88.9" y="1.4">4</text>
<text x="146.9" y="1.4">3</text>
<text x="205" y="1.4">2</text>
<text x="263" y="1.4">1</text>
<text x=".4" y="28.5">D</text>
<text x="292.5" y="28.5">D</text>
<text x=".4" y="79.5">C</text>
<text x="292.5" y="79.5">C</text>
<text x=".4" y="130.6">B</text>
<text x="292.5" y="130.6">B</text>
<text x=".4" y="181.7">A</text>
<text x="292.5" y="181.7">A</text>
<text x="30.8" y="207.4">5</text>
<text x="88.9" y="207.4">4</text>
<text x="146.9" y="207.4">3</text>
<text x="205" y="207.4">2</text>
<text x="263" y="207.4">1</text>
</g>
</svg>
